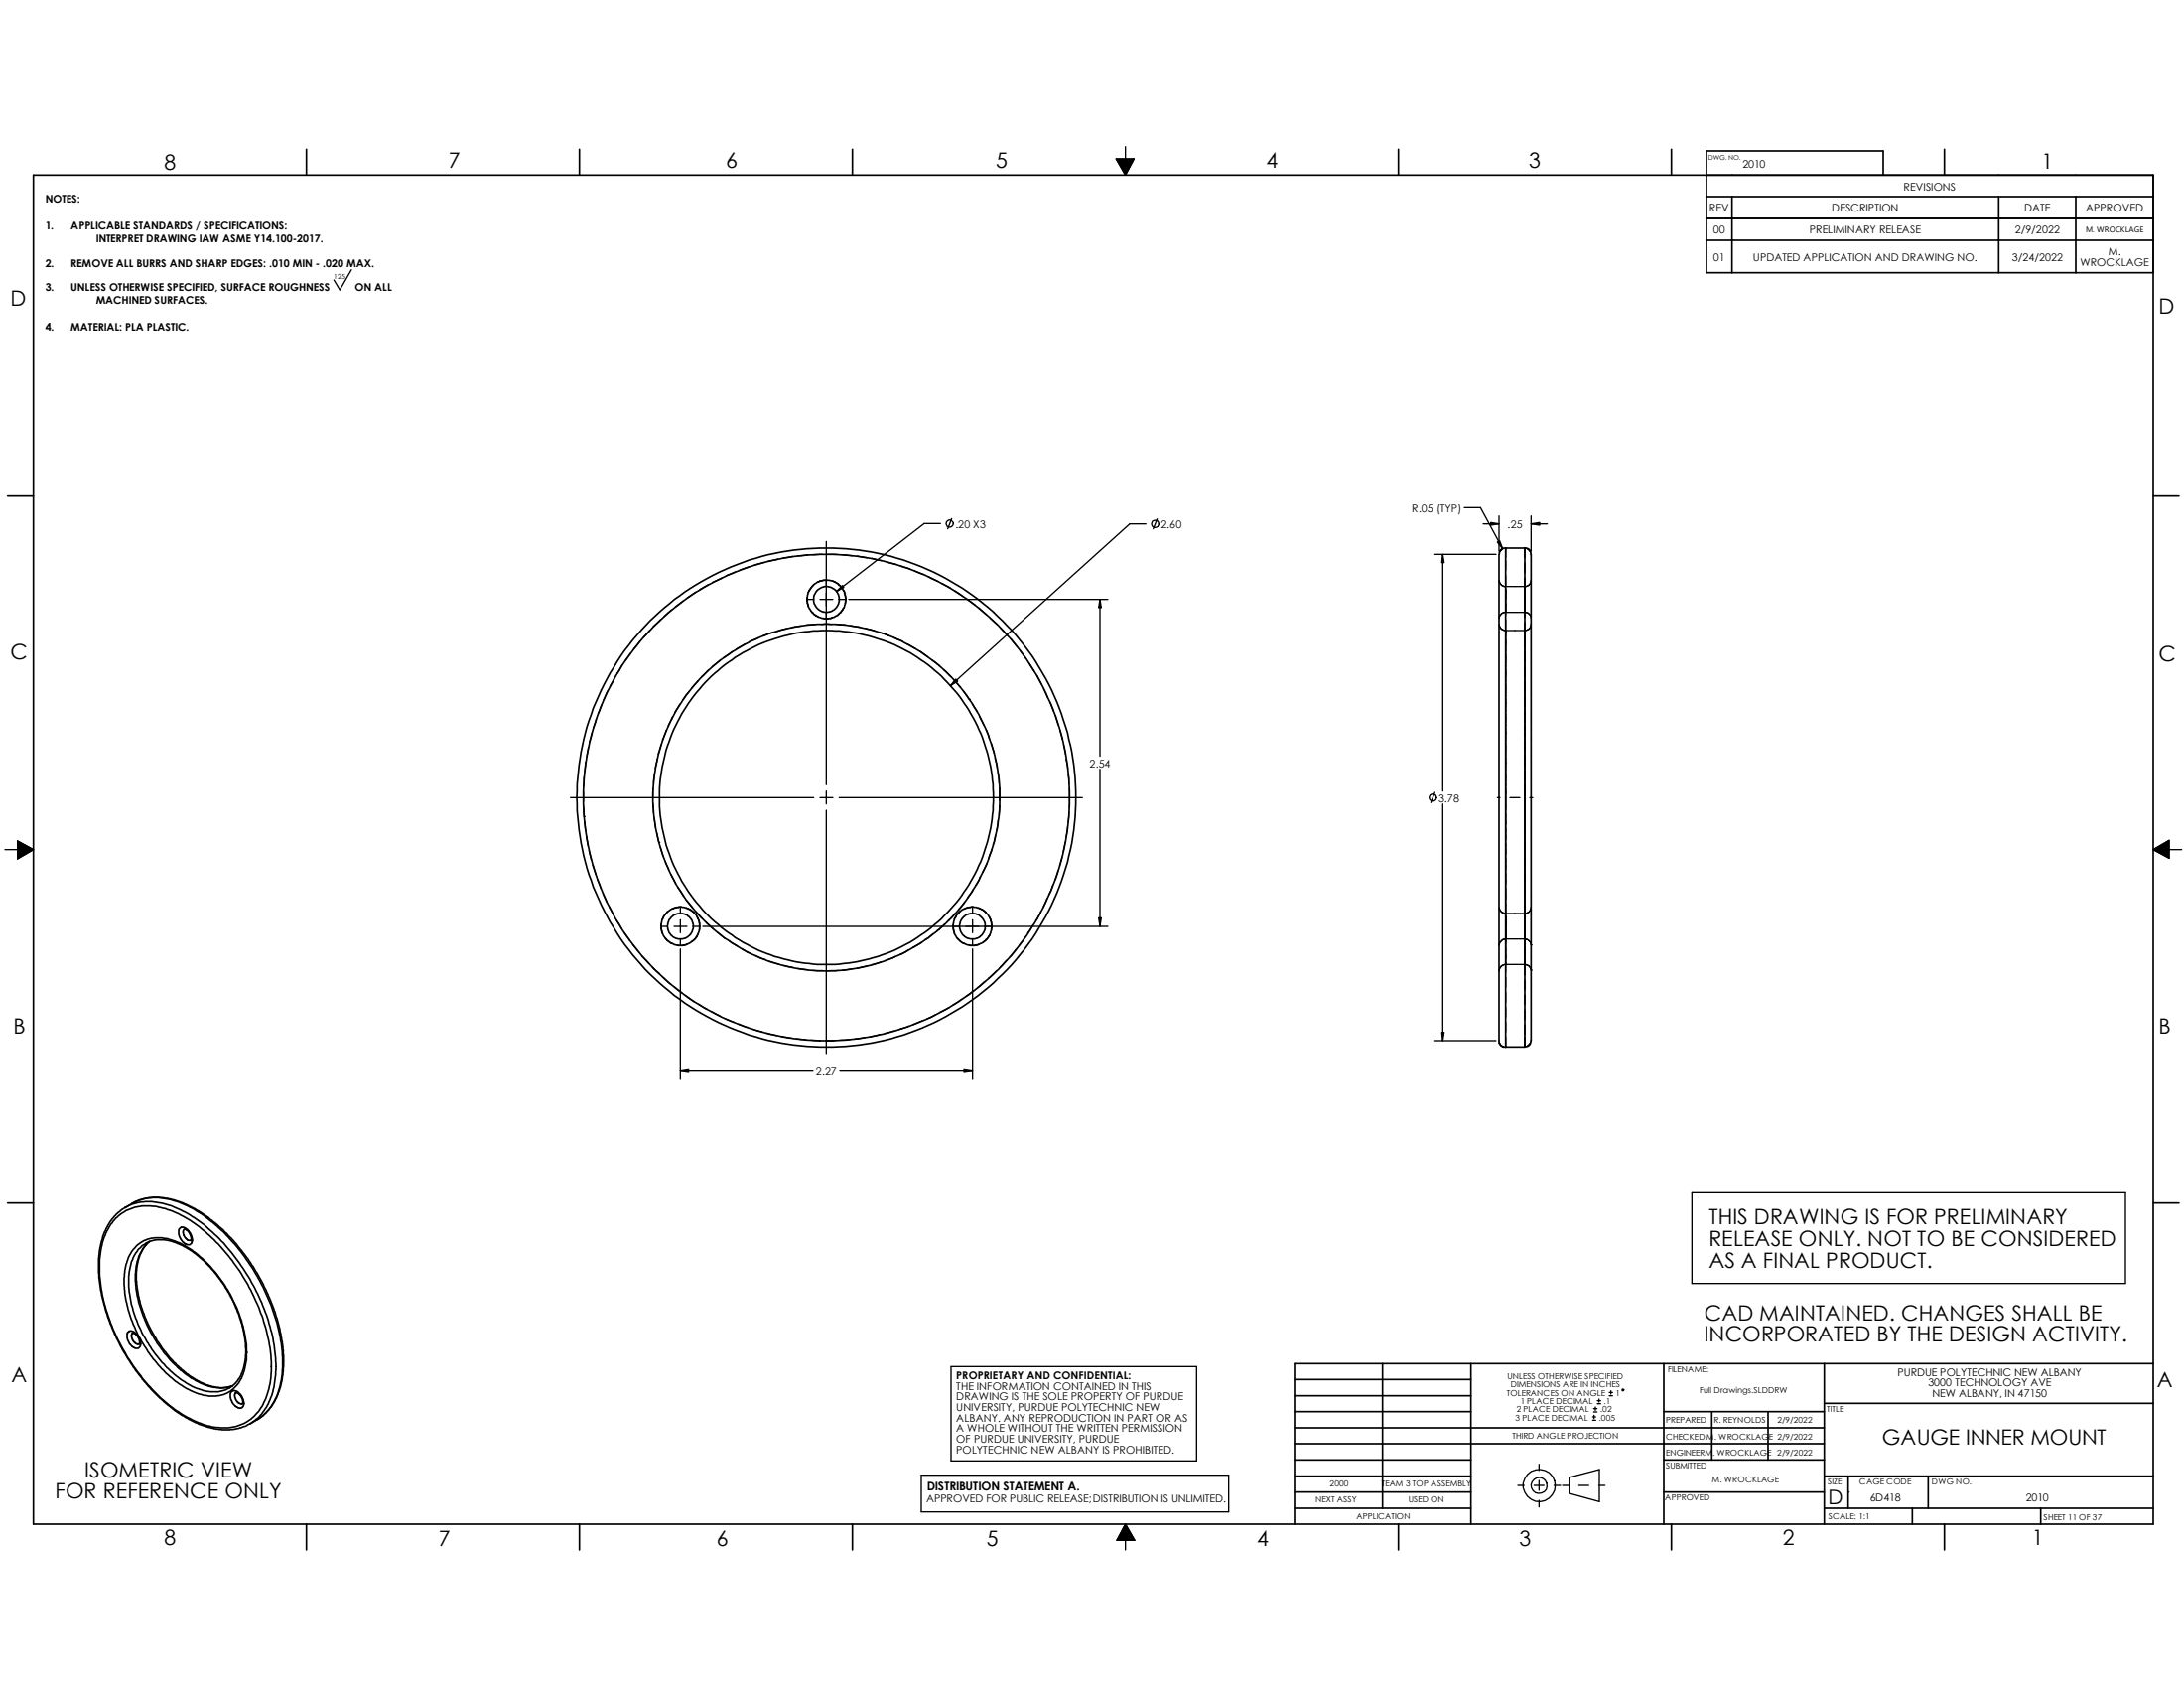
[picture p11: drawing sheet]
<svg xmlns="http://www.w3.org/2000/svg" width="279mm" height="216mm" viewBox="0 0 279 216" stroke-linecap="round" stroke-linejoin="round" font-family="sans-serif">
<g fill="none" stroke="#000" stroke-width=".17">
<path d="M144 18.8v1.5M45 34.5l-1.5 2.6-.8-1.3M142.8 20.3h2.3l-1.1 2.1zM84.5 79.2l-.9 .9M85.9 78l-.9 .8M87.4 76.8l-1 .8M89 75.7l-1.1 .8M90.6 74.8l-1.1 .6M92.3 73.9l-1.1 .6M94.1 73.2l-1.2 .4M95.8 72.5l-1.1 .4M97.7 71.9l-1.2 .4"/>
<path d="M99.5 71.5l-1.2 .3M101.4 71.2l-1.2 .2M103.3 76.4v.5l.1 .7M103.3 76.7h.8M103.3 71l-1.2 .1M103.8 78.1l.3 .5 .6 .3M104.1 74.8l-.7 1M104.4 79.8l-1.3 .1M104.9 76.7h1.7M105 79.8h1.3M105.2 70.9l-1.3 .1M105.7 69.3v31.1"/>
<path d="M105.8 74.2h-.4l-.8 .2M105.8 70.9h1.3M106.3 79.8h.1M106.5 74.3l.7 .4 .3 .2M106.6 79l-.6 .1h-.7M106.9 79.8l1.3 .1M107.4 76.7h.8M107.7 71l1.3 .1M107.9 75.5l.1 .2 .2 .5v.6l-.1 .3M107.9 77.7l-.4 .7-.4 .3M108.6 76.7h33.1M109.6 71.1l1.3 .2"/>
<path d="M111.5 71.4l1.3 .3M113.4 71.8l1.2 .4M115.2 72.4l1.2 .4M117 73l1.2 .5M118.7 73.7l1.2 .6M120.3 67h-2.1l-11.2 8.6M120.5 74.6l1.1 .6M121.8 66.3l-.6 1.3M122.1 75.6l1.1 .7M123.7 76.6l1 .8M125.2 77.8l1 .8M126.7 79l.9 .9"/>
<path d="M140.7 76.7v20M146.6 67h-2.1l-22.9 20.7M148 66.4l-.5 1.2M183.6 70.9h7.8M184.6 70.9v30.3M187.3 64.9h2.1l2.8 5.3M189.7 67h2.1M191.8 79.9l.1 .2a.97 .97 0 0 0 .6 .5h2.6M191.8 66v4.5M192.5 78.3h.1M192.5 78.3l-.3 .1-.3 .3-.1 .4M192.6 70.1v1.3"/>
<path d="M192.6 71.7v1.2M192.6 73.6v1.2M192.6 75.3v3.4M192.6 79.3v1.3M192.6 78.3h2.6l.3 .1 .3 .3 .1 .3M195.1 70.1v1.3M195.1 72v1.3M195.1 73.9v5.1M195.1 79.6v43.8M195.9 74.2l-.2 .5-.5 .3h-2.8l-.5-.3-.1-.4M195.9 79.8v.3l-.2 .2-.5 .3M195.9 66v4.5"/>
<path d="M195.9 67h2.1M74.7 99.4l-.1 1.2M74.9 97.5l-.1 1.2M75.3 95.6l-.2 1.2M75.7 93.7l-.3 1.3M76.3 91.9l-.4 1.2M77 90.1l-.5 1.2M77.7 88.4l-.5 1.1M78.6 86.7l-.6 1.1M79.6 85l-.6 1.1M80.7 83.5l-.7 1M81.9 82l-.8 1"/>
<path d="M83.1 80.6l-.8 .9M83.7 98.9l-.1 1.3M84.1 97.1l-.3 1.2M84.6 95.2l-.4 1.2M85.2 93.4l-.4 1.2M86 91.7l-.5 1.1M87 90l-.7 1.1M88.1 88.5l-.8 1M89.3 87l-.8 1M90.6 85.7l-.9 .9M92.1 84.5l-1 .8M93.6 83.4l-1 .7"/>
<path d="M95.3 82.4l-1.1 .6M97 81.6l-1.2 .5M98.8 80.9l-1.2 .4M100.6 80.4l-1.2 .3M102.5 80.1l-1.2 .2M108.8 80l1.3 .2M110.7 80.3l1.2 .4M112.5 80.9l1.2 .4M114.3 81.5l1.2 .5M116 82.4l1.1 .6M117.7 83.3l1 .7M119.2 84.4l1 .8"/>
<path d="M120.7 85.6l.9 .9M122 87l.9 .9M123.3 88.4l.7 1.1M124 89.5h.1M124.4 90l.6 1.1M125.3 91.7l.6 1.1M126.2 93.3l.4 1.2M126.8 95.1l.4 1.3M127.3 97l.3 1.2M127.7 98.8l.1 1.3M128 80.3l.9 1M129.3 81.7l.8 1"/>
<path d="M130.5 83.2l.8 1M131.6 84.8l.7 1.1M132.6 86.4l.6 1.1M133.5 88.1l.5 1.1M134.3 89.8l.5 1.2M135 91.6l.4 1.2M135.6 93.4l.3 1.2M136.1 95.2l.2 1.3M136.4 97.1l.2 1.3M136.7 99v1.2M140.7 98.4v20.1M192.6 80.6v43.8"/>
<path d="M.6 108.7h1.6M2.2 107.6l2.1 1.1-2.1 1.2zM73 102h31.1M74.6 103.2l.1 1.2M74.6 101.3v1.2M74.7 104.4h.1M74.8 105l.1 1.3M75 106.9l.2 1.3M75.4 108.8l.2 1.2M75.8 110.7l.4 1.1M76.4 112.5l.5 1.2M77.1 114.3l.5 1.1"/>
<path d="M77.9 116l.6 1.1M78.8 117.6l.7 1.1M79.8 119.3l.8 1M83.5 100.8v1.3M83.5 102.7l.1 1.3M83.7 104.6l.2 1.3M84 106.5l.3 1.2M84.3 107.7h.1M84.5 108.3l.3 1.3M84.6 118.2v.6l.2 .6M84.6 118.5h.8M85.1 120l.6 .6 .4 .1"/>
<path d="M85.1 110.2l.5 1.1M85.4 116.6l-.5 .6-.2 .4M85.9 111.9l.5 1.1M86.2 118.5h1.7M86.7 113.5l.8 1.1M87 116v.8M87 117.6v1.7M87.2 116h-.6l-.7 .2M87.8 116.1l.5 .3 .5 .4M87.8 115.1l.8 1M88.7 118.5h.8M89 116.6l.9 .9"/>
<path d="M89.2 117.3l.3 .8v.8M89.2 119.5l-.2 .5-.6 .4M89.9 118.5h51.8M90.3 118l1 .8M91.8 119.3l1 .7M104.9 102h1.7M105.7 101.2v1.6M105.7 103.6v31.1M107.4 102h31.1M119.4 119.4l-1 .8M120.9 118.2l-1 .8M122 118.2l-.1 .4 .2 .8"/>
<path d="M122.2 116.8l-.9 1M122.4 120l.7 .6 .3 .1M122.8 116.6l-.4 .4-.3 .6M123.4 115.4l-.8 1M124.4 116v.8M124.4 117.6v1.7M124.5 113.8l-.7 1.1M124.5 116h-.5l-.7 .2M125.1 116.1l.6 .3 .5 .4M125.4 112.1l-.2 .5-.4 .6M126.2 110.4l-.5 1.1M126.5 117.3a2.26 2.26 0 0 1 .3 1.7"/>
<path d="M126.6 119.5l-.3 .6-.5 .4M126.9 108.6l-.5 1.2M127.3 106.8l-.3 1.2M127.7 104.9l-.2 1.3M127.8 100.8l.1 1.6M127.9 103l-.1 1.3M131.1 119.9l-.7 1M132.2 118.3l-.7 1M133.1 116.6l-.6 1.1M133.9 114.9l-.5 1.2M134.7 113.2l-.5 1.1M135.3 111.4l-.3 1.2"/>
<path d="M135.9 109.6l-.3 1.2M136.3 107.7l-.3 1.2M136.6 105.8l-.2 1.3M136.7 103.9v1.3M136.8 100.9v2.4M183.6 101.3l-.6 1.4M184.6 102.8v30.3M191.6 102h.3M191.8 116.1l.1 .2a.97 .97 0 0 0 .6 .5h2.6M193.2 102h1.2M195.7 102h.4M195.9 116v.2l-.2 .4-.5 .2"/>
<path d="M275.5 108.7l2-1.2v2.3zM277.5 108.7h1.6M80.9 120.8l.8 1M82.1 122.3l.9 .9M83.4 123.7l1 .8M84.8 125l1 .9M86.3 126.2l.9 .8M87 120.1v.8M87 121.4v16.6M87 137h17M87.8 127.4l1 .7M87.9 120.7l-.6 .2h-.6"/>
<path d="M89.4 128.4l1.1 .7M91 129.4l1.2 .6M92.7 130.3l1.2 .4M93.3 120.4l1.1 .6M94.5 131l1.2 .4M94.9 121.4l1.2 .6M96.3 131.6l1.2 .4M96.6 122.2l1.2 .5M97.8 122.7h.1M98.1 132.1l1.3 .3M98.4 122.9l1.2 .4M99.9 132.5l1.3 .3"/>
<path d="M100.2 123.5l1.3 .2M101.9 132.8l1.2 .2M102.1 123.9l1.2 .1M103.8 133l1.2 .1M104 124.1l1.2 .1M106.9 133.1h-1.3M107.1 124.1l-1.2 .1M107.4 137h17M108.8 132.9l-1.3 .1M109.1 123.9l-1.3 .2M110.7 132.7l-1.3 .1M110.9 123.5l-1.3 .3"/>
<path d="M112.6 132.3l-1.3 .3M112.7 123l-1.2 .4M114.4 131.8l-1.2 .4M114.5 122.3l-1.2 .5M116.2 121.5l-1.1 .6M116.2 131.2l-1.2 .5M117.9 120.5l-1.1 .7M118 130.6l-1.2 .4M119.7 129.8l-1.1 .5M121.4 128.9l-1.1 .6M123 127.8l-1.1 .7M124.4 120.1v.8"/>
<path d="M124.4 121.4v16.6M124.5 126.7l-1 .8M125.2 120.8l-.5 .1h-.7M126 125.5l-.9 .8M127.4 124.2l-.9 .9M128.7 122.9l-.8 .9M130 121.4l-.8 1M183.6 133.1h7.8M192.5 123.4h.1M192.5 123.4h-.1a1.01 1.01 0 0 0-.6 .8M192.5 120.1l-.3 .1-.3 .4-.1 .3M192.6 125v1.3"/>
<path d="M192.6 126.9v1.3M192.6 128.8v1.3M192.6 130.7v1.3M192.6 132.6v1.3M192.6 123.4h2.6l.5 .2 .2 .5M192.6 120.1h2.7l.5 .4 .1 .4M195.1 123.4v1.3M195.1 125.3v1.3M195.1 127.3v1.2M195.1 129.2v1.2M195.1 131.1v1.2M195.1 132.6v1.3"/>
<path d="M195.9 124.1h.1M195.9 120.9h.1M216.5 152.4h55.4v11.8h-55.4zM121.7 174.8h31.4v12.1h-31.4zM204.1 180v.4M204.3 179.5h.5M204.3 179.2h.5M204.6 178.9v.4M205.9 178.5h.4M205.9 178.1h.4M206.1 177.9v.4M117.9 188.7h39.3v4.7h-39.3z"/>
<path d="M144 197v1.2M144 194.9l1.2 2.1h-2.3zM194.2 190h.8M196.3 190h1.2M196.9 187.3v.8M196.9 189.4v1.2M196.9 191.9v.8M198.8 190h.8M199.9 190h.8M200.7 189l3.9-1v4.1l-3.9-1.1zM202 190h1.2M203.8 181.7h.3"/>
<path d="M203.8 181.2h.3M203.9 180.6h.4M203.9 180.2h.4M203.9 181v.4M204.5 190h.8M236.4 190.8h.1"/>
<circle cx="121.5" cy="67" r=".47"/>
<circle cx="147.8" cy="67" r=".47"/>
<circle cx="183.3" cy="102" r=".46"/>
<circle cx="207.6" cy="177.8" r=".12"/>
<circle cx="196.9" cy="190" r="1.02"/>
<circle cx="196.9" cy="190" r="2.07"/>
</g>
<g fill="#000" stroke="#000" stroke-width=".17">
<path d="M142.8 20.3h2.3l-1.1 2.1zM107.8 74.9l.1 .2-.9 .5zM140.7 76.7l.2 1h-.4zM184.6 70.9l.1 1.1h-.3zM190.7 66.8l1.1 .2-1.1 .2zM191.6 69.3l.3-.1 .3 1zM195.9 67l1.1-.2v.4zM122.3 86.9l.2 .2-.9 .6zM2.2 107.6l2.1 1.1-2.1 1.2zM140.5 117.4h.4l-.2 1.1zM275.5 108.7l2-1.2v2.3zM87 137l1.1-.2v.4z"/>
<path d="M123.3 136.8l1.1 .2-1.1 .2zM184.4 132h.3l-.1 1.1zM144 194.9l1.2 2.1h-2.3z"/>
</g>
<g fill="none" stroke="#000" stroke-width=".21">
<path d="M39.2 19.1v3.3M74.1 19.1v3.3M109.1 19.1v3.3M178.9 19.1v3.3M213.8 19.1v3.3M248.8 19.1v3.3M4.3 22.4h271.2v172.5h-271.2zM218.3 25.1h57.2M218.3 27.9h57.2M218.3 30.7h57.2M221.6 25.1v9.8M240.9 22.4v-3.1h-22.6v15.6h57.2"/>
<path d="M255.7 25.1v9.8M265.6 25.1v9.8M1 63.5h3.3M191.8 70.9v62.4l.2 .4 .6 .2M192.6 70.1h2.5v63.8M192.6 70.1h-.4l-.2 .3-.2 .3v.2M192.6 70.1v63.8h2.5M195.1 70.1l.4 .1 .2 .2 .2 .5v62.2l-.2 .4-.2 .3-.4 .1M275.5 63.5h3.3M1 153.9h3.3M14.8 155.8a6.2 6.2 0 0 1 6.6-1.1 16.9 16.9 0 0 1 7.6 5.6 24.1 24.1 0 0 1 5.7 14.2 9.6 9.6 0 0 1-1.8 6.2 5.7 5.7 0 0 1-5.5 1.8 14.9 14.9 0 0 1-8.1-5 24.9 24.9 0 0 1-6.6-14.4 10.1 10.1 0 0 1 1.8-6.9zM14.9 155.3l.5-.4a5.7 5.7 0 0 1 5.1-1 14.4 14.4 0 0 1 7 4 25.6 25.6 0 0 1 7.7 15.1 11.9 11.9 0 0 1-1.1 7 5.9 5.9 0 0 1-6.3 2.8l-1.1-.2-1.3-.4-1.2-.6-1.9-1.2-1.3-1.1-1.7-1.6-1.9-2.4-1.6-2.4-.9-1.8-.8-1.8-.6-1.6-.6-2.7-.3-2.1 .1-2.8 .4-1.9 .7-1.5z"/>
<path d="M16.9 153.9l1.3-.5 .9-.2h1.3l1.7 .3 1.3 .4 1.5 .7 1.8 1.1 1.8 1.6 1 1 2.2 2.7 1.2 1.8 1.2 2.3 1.1 2.7 .7 2.9 .4 2.6v1.5l-.2 1.8-.8 2.3-.5 .8-.7 1-1.2 .9M16.9 153.9a7.2 7.2 0 0 1 6.5 .1 20 20 0 0 1 8.1 7.1 24.2 24.2 0 0 1 4.7 12.8 9.3 9.3 0 0 1-2.2 6.8l-.7 .7-.4 .2M16.9 153.9l-.9 .6M17.4 159.5a4.3 4.3 0 0 1 4.5-.9 13.4 13.4 0 0 1 6.6 5.4 17.3 17.3 0 0 1 3.1 9 6.5 6.5 0 0 1-1.4 4.3 4.3 4.3 0 0 1-4.7 1 12.5 12.5 0 0 1-5.7-4.3 16.6 16.6 0 0 1-3.9-10.6 6.4 6.4 0 0 1 1.5-3.9zM17.8 159.7a4.2 4.2 0 0 1 4.8-.7l.8 .3 1.2 .8 1.4 1.1 .9 .9 1.6 2 1.4 2.5 .6 1.3 .5 1.6 .4 1.9 .1 1.1-.1 1.3-.2 1.2-.4 1-.6 .8a3.9 3.9 0 0 1-4 1.1 11.8 11.8 0 0 1-6.1-4.5 16.8 16.8 0 0 1-3.6-9.2 6.3 6.3 0 0 1 1.3-4.5zM18.7 159h.1M18.8 159.1l.3-.3-.7 .8-.7 1.5-.3 1.6 .1 1.6 .3 1.8 .5 1.8 .6 1.4 1.1 2.1 .8 1.2 1.4 1.6 1 1 1.5 1.1 1.8 .9 1 .2 1.1 .1 1.2-.3a5.6 5.6 0 0 1-5.1-.8 16.3 16.3 0 0 1-6.5-8.5 10.8 10.8 0 0 1-.5-6.8v-.4l.5-.9zM22.9 157.2a.66 .66 0 0 1 1.1 .1l.5 .7 .1 .6a.57 .57 0 0 1-.4 .6 .57 .57 0 0 1-.7-.2l-.3-.4-.3-.4v-.3zM23.6 157.2l.3 .1 .2 .3 .3 .6a.32 .32 0 0 1 0 .4 .32 .32 0 0 1-.5-.1l-.3-.3-.1-.3a.59 .59 0 0 1 .1-.7zM275.5 153.9h3.3M16.3 170.5a.78 .78 0 0 1 1.2 .2l.3 .5 .2 .6a.57 .57 0 0 1-.4 .7 .57 .57 0 0 1-.7-.3l-.3-.3-.3-.6zM17 170.5h.2l.3 .3 .3 .6a.46 .46 0 0 1-.1 .6l-.4-.2-.4-.4-.1-.6z"/>
<path d="M29.5 178.1a.73 .73 0 0 1 1.2 .2l.3 .4 .2 .6a.57 .57 0 0 1-.2 .7 .57 .57 0 0 1-.8-.1l-.4-.4-.3-.6zM30.2 178.1h.2l.3 .3 .3 .6a.3 .3 0 0 1 .1 .4 .3 .3 0 0 1-.3 .1h-.3l-.2-.3-.2-.4a.51 .51 0 0 1 .1-.7zM165.6 178.5h22.6M165.6 176.4h22.6M176.9 174.4v18.5M188.2 174.4v20.5M212.9 174.4v20.5M233.4 179.5h42.1M233.4 174.4v20.5M275.5 174.4h-109.9v20.5M32.9 181.6l-.9 .5M39.2 194.9v3.3"/>
<path d="M74.1 194.9v3.3M109.1 194.9v3.3M165.6 192.9h22.6M165.6 188.8h22.6M165.6 190.8h22.6M165.6 186.7h22.6M165.6 184.7h67.8M165.6 182.6h67.8M165.6 180.6h22.6M178.9 194.9v3.3M212.9 190.8h20.5M212.9 186.7h20.5"/>
<path d="M212.9 180.6h20.5M213.8 194.9v3.3M219 180.6v6.1M226.2 180.6v6.1M233.4 192.9h42.1M233.4 188.8h42.1M236.4 188.8v4.1M244.6 192.9v2M246.7 188.8v4.1M248.8 194.9v3.3M261.1 192.9v2"/>
<circle cx="105.7" cy="76.7" r="1.64"/>
<circle cx="105.7" cy="76.6" r="2.48"/>
<circle cx="87" cy="118.5" r="2.46"/>
<circle cx="87" cy="118.5" r="1.65"/>
<circle cx="105.7" cy="102" r="21.4"/>
<circle cx="105.7" cy="102" r="22.2"/>
<circle cx="105.7" cy="102" r="31.1"/>
<circle cx="105.7" cy="102" r="31.9"/>
<circle cx="124.4" cy="118.5" r="1.64"/>
<circle cx="124.4" cy="118.5" r="2.48"/>
</g>
<g font-size="2.7">
<text x="21" y="21.7">8</text>
<text x="57.4" y="21.5">7</text>
<text x="92.9" y="21.5">6</text>
<text x="127.4" y="21.5">5</text>
<text x="162" y="21.5">4</text>
<text x="195.6" y="21.5">3</text>
<text x="261.2" y="21.6">1</text>
<text x="1.4" y="39.1">D</text>
<text x="276.1" y="40.1">D</text>
<text x="1.4" y="84.3">C</text>
<text x="276.1" y="84.5">C</text>
<text x="1.7" y="132.2">B</text>
<text x="276.1" y="132.2">B</text>
<text x="218.6" y="156.6">THIS DRAWING IS FOR PRELIMINARY</text>
<text x="218.6" y="159.4">RELEASE ONLY. NOT TO BE CONSIDERED</text>
<text x="218.6" y="162.1">AS A FINAL PRODUCT.</text>
<text x="218" y="168.9">CAD MAINTAINED. CHANGES SHALL BE</text>
<text x="218" y="171.6">INCORPORATED BY THE DESIGN ACTIVITY.</text>
<text x="1.4" y="176.8">A</text>
<text x="275.9" y="177.5">A</text>
<text x="240.8" y="184.8">GAUGE INNER MOUNT</text>
<text x="7.1" y="191.7">FOR REFERENCE ONLY</text>
<text x="10.8" y="189">ISOMETRIC VIEW</text>
<text x="21" y="197.6">8</text>
<text x="56.1" y="197.8">7</text>
<text x="91.7" y="197.8">6</text>
<text x="126.2" y="197.8">5</text>
<text x="160.8" y="197.8">4</text>
<text x="194.4" y="197.8">3</text>
<text x="228" y="197.6">2</text>
<text x="259.9" y="197.6">1</text>
</g>
<text font-size="2.6" x="233.8" y="192.4">D</text>
<text font-size="1.5" x="118.6" y="190.6">DISTRIBUTION STATEMENT A.</text>
<g font-size="1.4">
<text x="222.9" y="21.5">2010</text>
<text x="5.8" y="25.9">NOTES:</text>
<text x="5.8" y="29.3">1.</text>
<text x="9.1" y="29.3">APPLICABLE STANDARDS / SPECIFICATIONS:</text>
<text x="218.7" y="27.1">REV</text>
<text x="219.2" y="29.9">00</text>
<text x="231.5" y="29.9">PRELIMINARY RELEASE</text>
<text x="234.4" y="27.1">DESCRIPTION</text>
<text x="243.5" y="24.3">REVISIONS</text>
<text x="257.8" y="29.9">2/9/2022</text>
<text x="259" y="27.1">DATE</text>
<text x="266.8" y="27.1">APPROVED</text>
<text x="5.8" y="34.2">2.</text>
<text x="9.1" y="34.2">REMOVE ALL BURRS AND SHARP EDGES: .010 MIN - .020 MAX.</text>
<text x="12.3" y="31">INTERPRET DRAWING IAW ASME Y14.100-2017.</text>
<text x="219.2" y="33.4">01</text>
<text x="224.3" y="33.4">UPDATED APPLICATION AND DRAWING NO.</text>
<text x="257.4" y="33.4">3/24/2022</text>
<text x="266.1" y="34">WROCKLAGE</text>
<text x="269.7" y="32.7">M.</text>
<text x="5.8" y="37.2">3.</text>
<text x="9.1" y="37.2">UNLESS OTHERWISE SPECIFIED, SURFACE ROUGHNESS</text>
<text x="12.3" y="38.9">MACHINED SURFACES.</text>
<text x="45.4" y="37.2">ON ALL</text>
<text x="5.8" y="42.2">4.</text>
<text x="9.1" y="42.2">MATERIAL: PLA PLASTIC.</text>
<text x="180.6" y="65.5">R.05 (TYP)</text>
<text x="122.2" y="67.5">.20 X3</text>
<text x="148.5" y="67.6">2.60</text>
<text x="192.9" y="67.6">.25</text>
<text x="139.4" y="98.1">2.54</text>
<text x="184" y="102.6">3.78</text>
<text x="104.4" y="137.6">2.27</text>
<text x="122.3" y="176.4">PROPRIETARY AND CONFIDENTIAL:</text>
<text x="122.3" y="177.8">THE INFORMATION CONTAINED IN THIS</text>
<text x="122.3" y="179.1">DRAWING IS THE SOLE PROPERTY OF PURDUE</text>
<text x="242.8" y="176">PURDUE POLYTECHNIC NEW ALBANY</text>
<text x="246.7" y="177.3">3000 TECHNOLOGY AVE</text>
<text x="247.2" y="178.7">NEW ALBANY, IN 47150</text>
<text x="122.3" y="180.5">UNIVERSITY, PURDUE POLYTECHNIC NEW</text>
<text x="122.3" y="181.8">ALBANY. ANY REPRODUCTION IN PART OR AS</text>
<text x="122.3" y="183.2">A WHOLE WITHOUT THE WRITTEN PERMISSION</text>
<text x="122.3" y="184.5">OF PURDUE UNIVERSITY, PURDUE</text>
<text x="122.3" y="185.9">POLYTECHNIC NEW ALBANY IS PROHIBITED.</text>
<text x="239.2" y="192">6D418</text>
<text x="259.2" y="192">2010</text>
<text x="118.5" y="192.2">APPROVED FOR PUBLIC RELEASE;DISTRIBUTION IS UNLIMITED.</text>
</g>
<g font-size="1.1">
<text x="192.7" y="178.5">TOLERANCES ON ANGLE</text>
<text x="192.8" y="176.4">UNLESS OTHERWISE SPECIFIED</text>
<text x="193.3" y="177.5">DIMENSIONS ARE IN INCHES</text>
<text x="194.5" y="179.6">1 PLACE DECIMAL</text>
<text x="205.2" y="179.6">.1</text>
<text x="206.7" y="178.5">1</text>
<text x="213.4" y="175.6">FILENAME:</text>
<text x="217.4" y="178.1">Full Drawings.SLDDRW</text>
<text x="193.5" y="184.1">THIRD ANGLE PROJECTION</text>
<text x="193.9" y="181.7">3 PLACE DECIMAL</text>
<text x="194" y="180.6">2 PLACE DECIMAL</text>
<text x="204.6" y="181.7">.005</text>
<text x="204.7" y="180.6">.02</text>
<text x="213.1" y="182">PREPARED</text>
<text x="213.1" y="184.1">CHECKED M. WROCKLAGE 2/9/2022</text>
<text x="219.2" y="182">R. REYNOLDS</text>
<text x="227.4" y="182">2/9/2022</text>
<text x="233.7" y="180.6">TITLE</text>
<text x="170.1" y="190.2">2000</text>
<text x="176.7" y="190.2">TEAM 3 TOP ASSEMBLY</text>
<text x="213" y="191.9">APPROVED</text>
<text x="213.1" y="186.1">ENGINEERM. WROCKLAGE 2/9/2022</text>
<text x="213.1" y="187.8">SUBMITTED</text>
<text x="219" y="189.7">M. WROCKLAGE</text>
<text x="233.8" y="189.9">SIZE</text>
<text x="237.9" y="189.9">CAGE CODE</text>
<text x="247.1" y="189.9">DWG NO.</text>
<text x="168.3" y="192.2">NEXT ASSY</text>
<text x="173.5" y="194.3">APPLICATION</text>
<text x="180.2" y="192.2">USED ON</text>
<text x="233.9" y="194.4">SCALE: 1:1</text>
<text x="261.5" y="194.4">SHEET 11 OF 37</text>
</g>
<text font-size="1" x="266.8" y="29.7">M. WROCKLAGE</text>
<text font-size=".9" x="42.7" y="35.6">125</text>
<text font-size=".8" x="218.5" y="20.4">DWG. NO.</text>
</svg>
